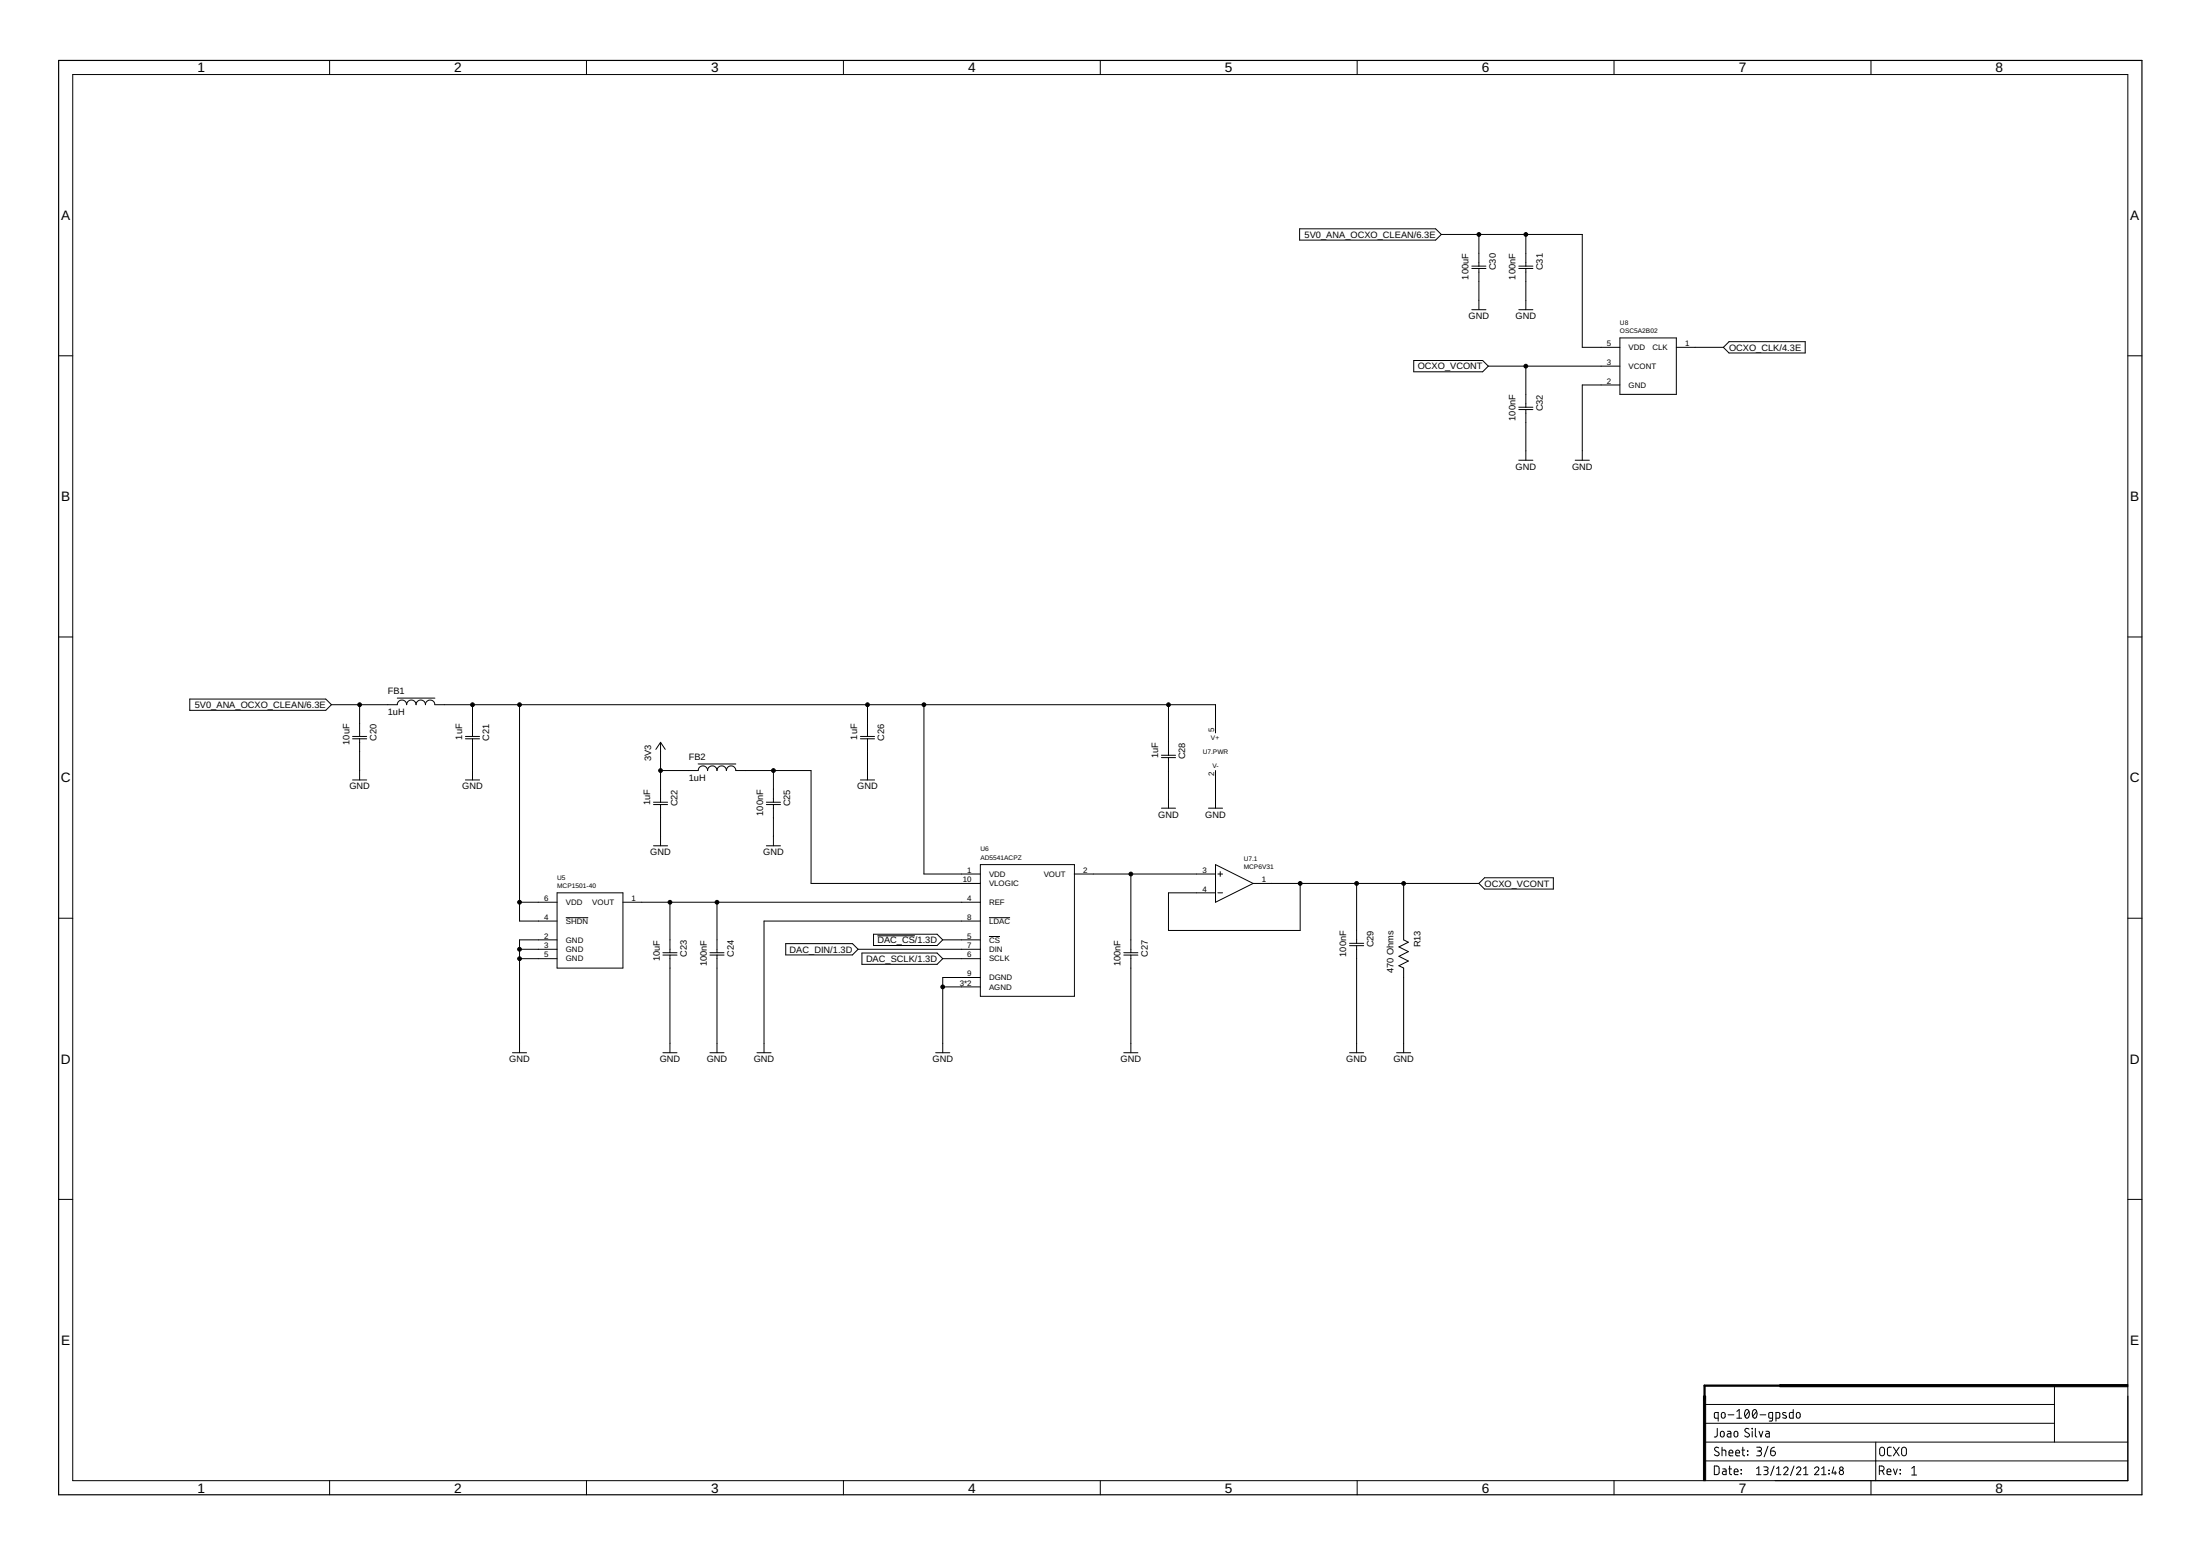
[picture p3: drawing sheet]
<svg xmlns="http://www.w3.org/2000/svg" width="594mm" height="420mm" viewBox="0 0 594 420" stroke-linecap="round" stroke-linejoin="round" font-family="sans-serif">
<g fill="none" stroke="#000" stroke-width=".27">
<path d="M89 16.3v3.8M158.4 16.3v3.8M227.8 16.3v3.8M297.1 16.3v3.8M366.5 16.3v3.8M435.8 16.3v3.8M505.2 16.3v3.8M19.6 20.1h555v379.7h-555zM350.9 61.8h36.8l1.5 1.5-1.5 1.5h-36.8zM389.2 63.3h38.1v30.5h10.1M397.4 71.9h3.9M397.4 72.5h3.9"/>
<path d="M399.4 63.3v8.6M399.4 72.5v11.1M410.1 71.9h3.8M410.1 72.5h3.8M412 63.3v8.6M412 72.5v11.1M15.8 96.1h3.8M381.8 97.3h18.6l1.5 1.6-1.5 1.5h-18.6zM397.4 83.6h3.9M401.9 98.9h35.5M410.1 83.6h3.8M412 98.9v11.1"/>
<path d="M437.4 91.2h15.3v15.3h-15.3zM452.7 93.8h12.7M466.9 92.3h20.6v3h-20.6l-1.5-1.5zM574.6 96.1h3.8M410.1 110h3.8M410.1 110.6h3.8M412 110.6v13.7M437.4 103.9h-10.1v20.4M410.1 124.3h3.8M425.4 124.3h3.8M15.8 172h3.8M574.6 172h3.8"/>
<path d="M51.2 188.8h36.8l1.5 1.5-1.5 1.5h-36.8zM89.5 190.3h17.8a1.27 1.27 0 0 1 1.2-1.3 1.27 1.27 0 0 1 1.3 1.3 1.27 1.27 0 0 1 1.3-1.3 1.27 1.27 0 0 1 1.3 1.3 1.27 1.27 0 0 1 1.2-1.3 1.27 1.27 0 0 1 1.3 1.3 1.27 1.27 0 0 1 1.3-1.3 1.27 1.27 0 0 1 1.2 1.3h210.8v7.6M95.2 198.9h3.8M95.2 199.5h3.8M97.1 190.3v8.6M97.1 199.5v11.1M107.3 188.5h10.1M125.7 198.9h3.8M125.7 199.5h3.8M127.6 190.3v8.6M127.6 199.5v11.1M140.3 190.3v58.4h10.1"/>
<path d="M232.3 198.9h3.9M232.3 199.5h3.9M234.3 190.3v8.6M234.3 199.5v11.1M249.5 190.3v45.7h15.2M315.5 190.3v13.6M95.2 210.6h3.8M125.7 210.6h3.8M176.5 216.6h3.8M176.5 217.3h3.8M178.4 208.1h10.1a1.27 1.27 0 0 1 1.3-1.3 1.27 1.27 0 0 1 1.3 1.3 1.27 1.27 0 0 1 1.2-1.3 1.27 1.27 0 0 1 1.3 1.3 1.27 1.27 0 0 1 1.3-1.3 1.27 1.27 0 0 1 1.3 1.3 1.27 1.27 0 0 1 1.2-1.3 1.27 1.27 0 0 1 1.3 1.3h20.3v30.4h45.7M178.4 200.4l1.2 2"/>
<path d="M178.4 200.4l-1.3 2M178.4 200.4v16.2M178.4 217.3v11.1M188.5 206.3h10.2M206.9 216.6h3.9M206.9 217.3h3.9M208.9 208.1v8.5M208.9 217.3v11.1M232.3 210.6h3.9M313.6 203.9h3.8M313.6 204.6h3.8M313.6 218.2h3.8"/>
<path d="M315.5 204.6v13.6M326.3 218.2h3.8M328.2 208.1v10.1M176.5 228.4h3.8M206.9 228.4h3.9M264.7 233.5h25.4v35.5h-25.4zM290.1 236h38.1M305.4 236v21.3M328.2 233.5l10.2 5-10.2 5.1zM328.9 236h1.2M329.5 235.4v1.2M338.4 238.5h61"/>
<path d="M351.1 238.5v12.7h-35.6v-10.1h12.7M366.3 238.5v16.2M379 238.5v15.3l1.3 .6-2.5 1.3 2.5 1.3-2.5 1.2 2.5 1.3-2.5 1.3 1.2 .6v22.9M399.4 238.5l1.5-1.5h18.6v3.1h-18.6zM15.8 247.9h3.8M140.3 243.6h10.1M140.3 256.3h10.1M140.3 258.9h10.1M150.4 253.8h-10.1v30.5M150.4 241.1h17.8v20.3h-17.8zM152.8 247.8h6M168.2 243.6h96.5"/>
<path d="M179 257.9h3.8M179 257.3h3.8M180.9 243.6v13.7M180.9 257.9v26.4M191.7 257.9h3.8M191.7 257.3h3.8M193.6 243.6v13.7M193.6 257.9v26.4M212.2 254.8h18l1.5 1.5-1.5 1.6h-18zM231.7 256.3h33M232.7 257.3h20.3l1.6 1.6-1.6 1.5h-20.3zM235.9 252.3h17.1l1.6 1.5-1.6 1.5h-17.1z"/>
<path d="M236.9 252.7h10.2M254.6 258.9h10.1M254.6 253.8h10.1M264.7 248.7h-58.4v35.6M267.1 252.9h2.9M267.1 247.8h5.7M303.5 257.9h3.8M303.5 257.3h3.8M305.4 257.9v26.4M328.9 241.1h1.2M364.4 254.7h3.8M364.4 255.4h3.8"/>
<path d="M366.3 255.4v28.9M574.6 247.9h3.8M254.6 266.5h10.1M264.7 263.9h-10.1v20.4M138.4 284.3h3.8M179 284.3h3.8M191.7 284.3h3.8M204.4 284.3h3.8M252.7 284.3h3.8M303.5 284.3h3.8M364.4 284.3h3.8M377.1 284.3h3.8"/>
<path d="M15.8 323.9h3.8M574.6 323.9h3.8M460.3 379.2h94.5M554.8 374.2v15.2M89 399.8v3.8M158.4 399.8v3.8M227.8 399.8v3.8M297.1 399.8v3.8M366.5 399.8v3.8M435.8 399.8v3.8M460.3 394.5h114.3M460.3 389.4h114.3"/>
<path d="M460.3 384.3h94.5M462.9 395.9h.9l.4 .4v1.4l-.4 .5h-.9zM463.7 385.7v2l-.2 .2-.6 .1M464 382.9h-.8l-.2-.2v-1.1l.2-.2h.8v2.3M464.1 391a.58 .58 0 0 0-.9-.1 .58 .58 0 0 0 .1 .9l.7 .3a.54 .54 0 0 1 .2 .8 .54 .54 0 0 1-.8 .2l-.5-.3M464.7 386.7l.5-.2a.92 .92 0 0 1 .1 1.5h-.3l-.4-.3zM464.9 381.6l.5-.2a.92 .92 0 0 1 .2 1.5l-.7-.1zM465 391.6l.9 .1 .1 1.4M465 390.8v2.3M465.2 396.6l.7 .1 .2 .2v1.3h-.6a.46 .46 0 0 1-.4-.5 .46 .46 0 0 1 .4-.4h.6M466.5 386.5h.7l.2 .2v1.3h-.6a.46 .46 0 0 1-.4-.4 .46 .46 0 0 1 .4-.5h.6M466.6 382h1.6"/>
<path d="M466.8 396.6h.8M466.9 392.3h1a.54 .54 0 0 0-.3-.7 .54 .54 0 0 0-.7 .5l.1 .9 .9 .1M467.1 395.9v1.9l.1 .3 .4 .1M468.3 397.4h1a.54 .54 0 0 0-.3-.7 .54 .54 0 0 0-.7 .5l.1 .9 .9 .1M468.4 386.7l.5-.2a.92 .92 0 0 1 .1 1.5l-.6-.1zM468.7 392.3h1.1a.54 .54 0 0 0-.4-.7 .54 .54 0 0 0-.7 .5l.1 .9 1 .1M469 382.9h1.3M469 381.1l.6-.5v2.3M470.1 397.9l.2 .1zM470.1 396.8l.2 .2zM470.4 391.6h.7M470.6 390.8v2.1l.5 .2"/>
<path d="M471.4 380.8a.62 .62 0 0 1 .7-.1 .62 .62 0 0 1 .3 .8 .99 .99 0 0 1-.8 1.4 1.62 1.62 0 0 1-.2-2.1zM471.9 391.8l.1 .1zM471.9 392.8l.1 .1zM472.3 381.1l-1.1 1.3M472.3 385.9a.58 .58 0 0 0-.9-.1 .58 .58 0 0 0 0 .9l.7 .4a.58 .58 0 0 1 .1 .8 .58 .58 0 0 1-.9 0l-.2-.2M473.1 385.7l.1 .1zM473.2 386.5v1.5M473.5 380.8a.61 .61 0 0 1 .7-.1 .61 .61 0 0 1 .3 .8 .99 .99 0 0 1-.8 1.4 1.62 1.62 0 0 1-.2-2.1zM474 385.7v1.9l.4 .4M474.3 381.1l-1 1.3M474.3 396.6l.6-.5v2.1M474.3 398.2h1.2"/>
<path d="M474.4 390.8h.7a.52 .52 0 0 1 .6 .5 .52 .52 0 0 1-.6 .5h-.5M475 386.5l.5 1.5 .5-1.5M475 391.8a.65 .65 0 0 1 .7 .7 .65 .65 0 0 1-.7 .6h-.6M475.3 382h1.5M476.3 396.1h.7a.48 .48 0 0 1 .5 .5 .48 .48 0 0 1-.5 .4h-.5M476.9 397a.58 .58 0 0 1 .5 .6 .58 .58 0 0 1-.5 .6h-.6M476.9 386.5h.6l.3 .2v1.3h-.6a.46 .46 0 0 1-.5-.4 .46 .46 0 0 1 .5-.5h.6M477.4 390.5l-1 2.9M478.1 391.8h.8a.65 .65 0 0 1 .5 .7 .65 .65 0 0 1-.6 .6 .65 .65 0 0 1-.7-.6zM478.7 382.9h-.8l-.3-.2v-1.1l.3-.2h.8v1.9l-.3 .4h-.6M479.1 395.9l-1 2.5M479.2 390.8l-.8 .3-.3 .7"/>
<path d="M479.6 382.9h.8l.2-.2v-1.1l-.2-.2h-.8v2.3M479.7 398.2h1.2M479.7 396.6l.6-.5v2.1M481.7 396.6a.58 .58 0 0 1 .8-.5 .58 .58 0 0 1 .2 .9l-1 1.2h1.1M482.3 381.5l-.7-.1-.2 .4 .9 .6 .1 .4h-1M484.2 380.6v2.3h-.8l-.2-.2v-1.1l.2-.2h.8M484.4 395.9l-.9 2.5M485.1 396.6a.58 .58 0 0 1 .9-.5 .58 .58 0 0 1 .1 .9l-1 1.2h1.2M485.2 381.6l.5-.2a.92 .92 0 0 1 .2 1.5h-.4l-.4-.3zM487 398.2h1.2M487 396.6l.6-.5v2.1M490 396.6a.58 .58 0 0 1 .8-.5 .58 .58 0 0 1 .2 .9l-1 1.2h1.2"/>
<path d="M491.9 398.2h1.2M491.9 396.6l.6-.5v2.1M493.8 397.9l.2 .1zM493.8 397l.2 .1zM495.2 396.1l-.5 1.6h1.2M495.6 397.3v.9M505.2 399.8v3.8M506.5 389.4v10.4M507.5 397.2h.6a.65 .65 0 0 0 .7-.7 .65 .65 0 0 0-.7-.6h-.6v2.3M507.7 391.1a.65 .65 0 0 1 .7-.3 .65 .65 0 0 1 .5 .6v1.1a.66 .66 0 0 1-.7 .6 .66 .66 0 0 1-.6-.6zM508.3 397.2l.5 1M509.6 397.4h1a.54 .54 0 0 0-.4-.7 .54 .54 0 0 0-.6 .5l.1 .9 .9 .1"/>
<path d="M510.7 390.8h-.7l-.3 .5v1.4l.3 .4h.7M511.3 390.8l1.5 2.3M511.3 396.6l.5 1.6 .5-1.6M512.8 390.8l-1.5 2.3M513.1 396.8l.1 .2zM513.1 397.9l.1 .1zM513.8 390.9l.5-.1 .4 .3 .1 1.4a.65 .65 0 0 1-.7 .6 .65 .65 0 0 1-.6-.6v-1.3zM516.2 396.5l.7-.5v2.3M516.2 398.3h1.3"/>
<circle cx="497.2" cy="397.6" r=".58"/>
<circle cx="497.2" cy="396.6" r=".47"/>
</g>
<path d="M15.8 16.3h562.6v387.3h-562.6z" fill="none" stroke="#000" stroke-width=".32"/>
<path d="M460 377h.6v22.8h-.6zM480.6 373.9h94v.6h-94z" fill="#000" stroke="#000" stroke-width=".27"/>
<path d="M523.8 374.2h-63.5v3.8" fill="none" stroke="#000" stroke-width=".61"/>
<g fill="#000" stroke="#000" stroke-width=".27">
<circle cx="399.4" cy="63.3" r=".51"/>
<circle cx="412" cy="63.3" r=".51"/>
<circle cx="412" cy="98.9" r=".51"/>
<circle cx="97.1" cy="190.3" r=".51"/>
<circle cx="127.6" cy="190.3" r=".51"/>
<circle cx="140.3" cy="190.3" r=".51"/>
<circle cx="234.3" cy="190.3" r=".51"/>
<circle cx="249.5" cy="190.3" r=".51"/>
<circle cx="315.5" cy="190.3" r=".51"/>
<circle cx="178.4" cy="208.1" r=".51"/>
<circle cx="208.9" cy="208.1" r=".51"/>
<circle cx="305.4" cy="236" r=".51"/>
<circle cx="351.1" cy="238.5" r=".51"/>
<circle cx="366.3" cy="238.5" r=".51"/>
<circle cx="379" cy="238.5" r=".51"/>
<circle cx="140.3" cy="256.3" r=".51"/>
<circle cx="140.3" cy="243.6" r=".51"/>
<circle cx="140.3" cy="258.9" r=".51"/>
<circle cx="180.9" cy="243.6" r=".51"/>
<circle cx="193.6" cy="243.6" r=".51"/>
<circle cx="254.6" cy="266.5" r=".51"/>
</g>
<g font-size="3.7">
<text x="53.3" y="19.5">1</text>
<text x="122.7" y="19.5">2</text>
<text x="192" y="19.5">3</text>
<text x="261.4" y="19.5">4</text>
<text x="330.8" y="19.5">5</text>
<text x="400.2" y="19.5">6</text>
<text x="469.5" y="19.5">7</text>
<text x="538.9" y="19.5">8</text>
<text x="16.5" y="59.4">A</text>
<text x="575.3" y="59.4">A</text>
<text x="16.5" y="135.3">B</text>
<text x="575.3" y="135.3">B</text>
<text x="16.4" y="211.3">C</text>
<text x="575.2" y="211.3">C</text>
<text x="16.4" y="287.2">D</text>
<text x="575.2" y="287.2">D</text>
<text x="16.5" y="363.1">E</text>
<text x="575.3" y="363.1">E</text>
<text x="53.3" y="403">1</text>
<text x="122.7" y="403">2</text>
<text x="192" y="403">3</text>
<text x="261.4" y="403">4</text>
<text x="330.8" y="403">5</text>
<text x="400.2" y="403">6</text>
<text x="469.5" y="403">7</text>
<text x="538.9" y="403">8</text>
</g>
<g font-size="2.5">
<text x="352.3" y="64.2">5V0_ANA_OCXO_CLEAN/6.3E</text>
<text x="396.6" y="75.5" transform="rotate(-90 396.6 75.5)">100uF</text>
<text x="403.9" y="73" transform="rotate(-90 403.9 73)">C30</text>
<text x="409.3" y="75.5" transform="rotate(-90 409.3 75.5)">100nF</text>
<text x="416.6" y="73" transform="rotate(-90 416.6 73)">C31</text>
<text x="396.6" y="86.2">GND</text>
<text x="409.3" y="86.2">GND</text>
<text x="466.9" y="94.7">OCXO_CLK/4.3E</text>
<text x="382.9" y="99.8">OCXO_VCONT</text>
<text x="409.3" y="113.6" transform="rotate(-90 409.3 113.6)">100nF</text>
<text x="416.6" y="111.1" transform="rotate(-90 416.6 111.1)">C32</text>
<text x="409.3" y="126.8">GND</text>
<text x="424.5" y="126.8">GND</text>
<text x="52.6" y="191.2">5V0_ANA_OCXO_CLEAN/6.3E</text>
<text x="104.7" y="187.5">FB1</text>
<text x="104.7" y="193.1">1uH</text>
<text x="94.3" y="201.1" transform="rotate(-90 94.3 201.1)">10uF</text>
<text x="101.7" y="200" transform="rotate(-90 101.7 200)">C20</text>
<text x="124.8" y="199.7" transform="rotate(-90 124.8 199.7)">1uF</text>
<text x="132.1" y="200" transform="rotate(-90 132.1 200)">C21</text>
<text x="231.5" y="199.7" transform="rotate(-90 231.5 199.7)">1uF</text>
<text x="238.8" y="200" transform="rotate(-90 238.8 200)">C26</text>
<text x="175.8" y="205.5" transform="rotate(-90 175.8 205.5)">3V3</text>
<text x="186" y="205.3">FB2</text>
<text x="312.8" y="204.8" transform="rotate(-90 312.8 204.8)">1uF</text>
<text x="320.1" y="205" transform="rotate(-90 320.1 205)">C28</text>
<text x="94.3" y="213.1">GND</text>
<text x="124.8" y="213.1">GND</text>
<text x="186" y="210.8">1uH</text>
<text x="231.5" y="213.1">GND</text>
<text x="175.6" y="217.5" transform="rotate(-90 175.6 217.5)">1uF</text>
<text x="182.9" y="217.7" transform="rotate(-90 182.9 217.7)">C22</text>
<text x="206.1" y="220.3" transform="rotate(-90 206.1 220.3)">100nF</text>
<text x="213.4" y="217.7" transform="rotate(-90 213.4 217.7)">C25</text>
<text x="312.8" y="220.8">GND</text>
<text x="325.5" y="220.8">GND</text>
<text x="175.6" y="230.9">GND</text>
<text x="206.1" y="230.9">GND</text>
<text x="400.9" y="239.4">OCXO_VCONT</text>
<text x="213.2" y="257.2">DAC_DIN/1.3D</text>
<text x="236.9" y="254.7">DAC_CS/1.3D</text>
<text x="370.9" y="255.8" transform="rotate(-90 370.9 255.8)">C29</text>
<text x="383.6" y="255.8" transform="rotate(-90 383.6 255.8)">R13</text>
<text x="178.2" y="259.5" transform="rotate(-90 178.2 259.5)">10uF</text>
<text x="185.5" y="258.4" transform="rotate(-90 185.5 258.4)">C23</text>
<text x="190.8" y="260.9" transform="rotate(-90 190.8 260.9)">100nF</text>
<text x="198.2" y="258.4" transform="rotate(-90 198.2 258.4)">C24</text>
<text x="233.9" y="259.8">DAC_SCLK/1.3D</text>
<text x="302.6" y="260.9" transform="rotate(-90 302.6 260.9)">100nF</text>
<text x="309.9" y="258.4" transform="rotate(-90 309.9 258.4)">C27</text>
<text x="363.6" y="258.4" transform="rotate(-90 363.6 258.4)">100nF</text>
<text x="376.3" y="262.8" transform="rotate(-90 376.3 262.8)">470 Ohms</text>
<text x="137.5" y="286.8">GND</text>
<text x="178.1" y="286.8">GND</text>
<text x="190.8" y="286.8">GND</text>
<text x="203.5" y="286.8">GND</text>
<text x="251.8" y="286.8">GND</text>
<text x="302.6" y="286.8">GND</text>
<text x="363.6" y="286.8">GND</text>
<text x="376.3" y="286.8">GND</text>
</g>
<g font-size="2.1">
<text x="433.9" y="93.4">5</text>
<text x="439.8" y="94.5">VDD</text>
<text x="446.2" y="94.5">CLK</text>
<text x="455" y="93.4">1</text>
<text x="433.9" y="98.5">3</text>
<text x="439.8" y="99.6">VCONT</text>
<text x="433.9" y="103.6">2</text>
<text x="439.8" y="104.7">GND</text>
<text x="327.9" y="197.6" transform="rotate(-90 327.9 197.6)">5</text>
<text x="327.9" y="209.6" transform="rotate(-90 327.9 209.6)">2</text>
<text x="260" y="238.2">10</text>
<text x="261.2" y="235.7">1</text>
<text x="267.1" y="236.8">VDD</text>
<text x="267.1" y="239.3">VLOGIC</text>
<text x="281.8" y="236.8">VOUT</text>
<text x="292.5" y="235.7">2</text>
<text x="324.7" y="235.7">3</text>
<text x="340.7" y="238.2">1</text>
<text x="146.9" y="243.3">6</text>
<text x="152.8" y="244.4">VDD</text>
<text x="159.9" y="244.4">VOUT</text>
<text x="170.6" y="243.3">1</text>
<text x="261.2" y="243.3">4</text>
<text x="267.1" y="244.4">REF</text>
<text x="324.7" y="240.7">4</text>
<text x="146.9" y="248.3">4</text>
<text x="152.8" y="249.5">SHDN</text>
<text x="261.2" y="248.3">8</text>
<text x="267.1" y="249.5">LDAC</text>
<text x="146.9" y="253.4">2</text>
<text x="146.9" y="256">3</text>
<text x="152.8" y="254.5">GND</text>
<text x="152.8" y="257.1">GND</text>
<text x="261.2" y="256">7</text>
<text x="261.2" y="253.4">5</text>
<text x="267.1" y="257.1">DIN</text>
<text x="267.1" y="254.5">CS</text>
<text x="146.9" y="258.5">5</text>
<text x="152.8" y="259.6">GND</text>
<text x="261.2" y="263.6">9</text>
<text x="261.2" y="258.5">6</text>
<text x="267.1" y="259.6">SCLK</text>
<text x="259.2" y="266.1">3*2</text>
<text x="267.1" y="267.2">AGND</text>
<text x="267.1" y="264.7">DGND</text>
</g>
<g font-size="1.8">
<text x="437.4" y="90">OSC5A2B02</text>
<text x="437.4" y="87.7">U8</text>
<text x="324.8" y="203.6">U7.PWR</text>
<text x="327" y="199.9">V+</text>
<text x="327.4" y="207.3">V-</text>
<text x="264.7" y="232.2">AD5541ACPZ</text>
<text x="264.7" y="229.9">U6</text>
<text x="335.8" y="232.5">U7.1</text>
<text x="150.4" y="239.8">MCP1501-40</text>
<text x="150.4" y="237.5">U5</text>
<text x="335.8" y="234.7">MCP6V31</text>
</g>
</svg>
